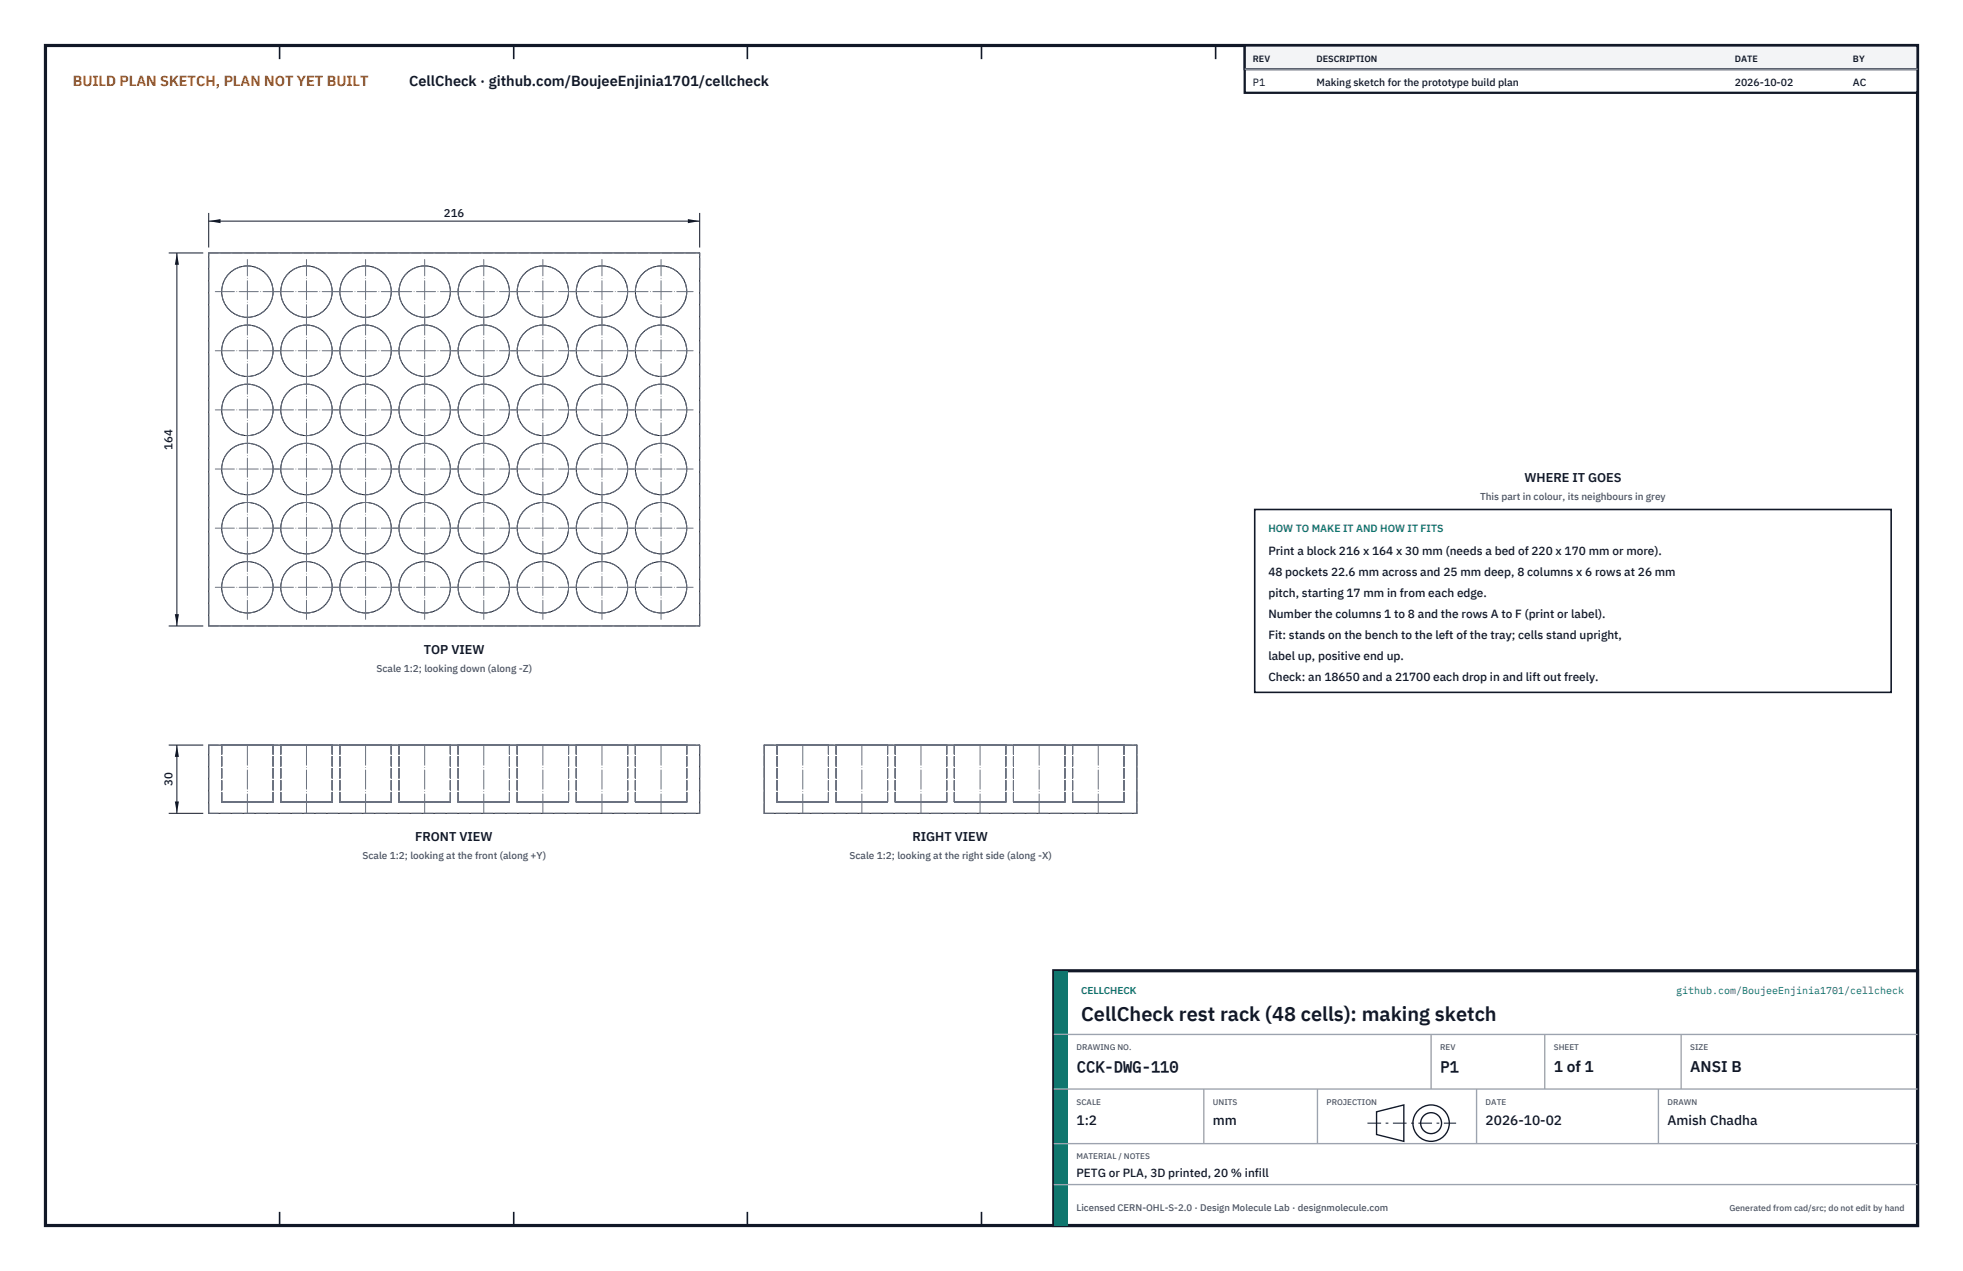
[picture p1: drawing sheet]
<svg xmlns="http://www.w3.org/2000/svg" width="432mm" height="279mm" viewBox="0 0 432 279" stroke-linecap="round" stroke-linejoin="round" font-family="sans-serif">
<path d="M10 10h411.8v259.4h-411.8z" fill="none" stroke="#111827" stroke-width=".7" stroke-linecap="butt"/>
<g fill="none" stroke="#111827" stroke-width=".35">
<path d="M61.5 10v3M113 10v3M164.4 10v3M215.9 10v3M267.4 10v3M318.9 10v3M370.3 10v3M61.5 266.4v3M113 266.4v3M164.4 266.4v3M215.9 266.4v3M267.4 266.4v3"/>
<path d="M318.9 266.4v3M370.3 266.4v3"/>
</g>
<g fill="none" stroke="#111727" stroke-width=".22">
<path d="M45.9 55.6h108v82h-108zM45.9 163.8h108v15h-108zM168.1 163.8h82v15h-82z"/>
<circle cx="54.4" cy="64.1" r="5.7"/>
<circle cx="54.4" cy="77.1" r="5.7"/>
<circle cx="67.4" cy="64.1" r="5.7"/>
<circle cx="67.4" cy="77.1" r="5.7"/>
<circle cx="80.4" cy="64.1" r="5.7"/>
<circle cx="80.4" cy="77.1" r="5.7"/>
<circle cx="93.4" cy="64.1" r="5.7"/>
<circle cx="93.4" cy="77.1" r="5.7"/>
<circle cx="106.4" cy="64.1" r="5.6"/>
<circle cx="106.4" cy="77.1" r="5.6"/>
<circle cx="119.4" cy="64.1" r="5.6"/>
<circle cx="119.4" cy="77.1" r="5.6"/>
<circle cx="132.4" cy="64.1" r="5.6"/>
<circle cx="132.4" cy="77.1" r="5.6"/>
<circle cx="145.4" cy="64.1" r="5.7"/>
<circle cx="145.4" cy="77.1" r="5.7"/>
<circle cx="54.4" cy="90.1" r="5.7"/>
<circle cx="67.4" cy="90.1" r="5.7"/>
<circle cx="80.4" cy="90.1" r="5.7"/>
<circle cx="93.4" cy="90.1" r="5.7"/>
<circle cx="106.4" cy="90.1" r="5.7"/>
<circle cx="119.4" cy="90.1" r="5.6"/>
<circle cx="132.4" cy="90.1" r="5.6"/>
<circle cx="145.4" cy="90.1" r="5.7"/>
<circle cx="54.4" cy="116.1" r="5.7"/>
<circle cx="54.4" cy="103.1" r="5.7"/>
<circle cx="67.4" cy="116.1" r="5.7"/>
<circle cx="67.4" cy="103.1" r="5.7"/>
<circle cx="80.4" cy="116.1" r="5.7"/>
<circle cx="80.4" cy="103.1" r="5.7"/>
<circle cx="93.4" cy="116.1" r="5.7"/>
<circle cx="93.4" cy="103.1" r="5.7"/>
<circle cx="106.4" cy="116.1" r="5.7"/>
<circle cx="106.4" cy="103.1" r="5.6"/>
<circle cx="119.4" cy="116.1" r="5.7"/>
<circle cx="119.4" cy="103.1" r="5.6"/>
<circle cx="132.4" cy="116.1" r="5.6"/>
<circle cx="132.4" cy="103.1" r="5.6"/>
<circle cx="145.4" cy="116.1" r="5.7"/>
<circle cx="145.4" cy="103.1" r="5.7"/>
<circle cx="54.4" cy="129.1" r="5.7"/>
<circle cx="67.4" cy="129.1" r="5.7"/>
<circle cx="80.4" cy="129.1" r="5.7"/>
<circle cx="93.4" cy="129.1" r="5.7"/>
<circle cx="106.4" cy="129.1" r="5.7"/>
<circle cx="119.4" cy="129.1" r="5.7"/>
<circle cx="132.4" cy="129.1" r="5.7"/>
<circle cx="145.4" cy="129.1" r="5.7"/>
</g>
<g fill="none" stroke="#6a7180" stroke-width=".22" stroke-dasharray="2.1 .5">
<path d="M45.9 55.6h108M45.9 137.6v-82M45.9 137.6h108M153.9 137.6v-82M45.9 178.8v-15M45.9 163.8h108M45.9 178.8h108M48.8 163.8h11.3M48.8 176.3h11.3M48.8 176.3v-12.5M60.1 163.8h-11.3M60.1 176.3v-12.5"/>
<path d="M60.1 176.3h-11.3M61.8 163.8h11.3M61.8 176.3h11.3M61.8 176.3v-12.5M73.1 163.8h-11.3M73.1 176.3v-12.5M73.1 176.3h-11.3M74.8 163.8h11.3M74.8 176.3h11.3M74.8 176.3v-12.5M86.1 163.8h-11.3M86.1 176.3v-12.5"/>
<path d="M86.1 176.3h-11.3M87.8 163.8h11.3M87.8 176.3h11.3M87.8 176.3v-12.5M99.1 163.8h-11.3M99.1 176.3v-12.5M99.1 176.3h-11.3M100.8 163.8h11.3M100.8 176.3h11.3M100.8 176.3v-12.5M112.1 163.8h-11.3M112.1 176.3v-12.5"/>
<path d="M112.1 176.3h-11.3M113.8 163.8h11.3M113.8 176.3h11.3M113.8 176.3v-12.5M125.1 163.8h-11.3M125.1 176.3v-12.5M125.1 176.3h-11.3M126.8 163.8h11.3M126.8 176.3h11.3M126.8 176.3v-12.5M138.1 163.8h-11.3M138.1 176.3v-12.5"/>
<path d="M138.1 176.3h-11.3M139.8 163.8h11.3M139.8 176.3h11.3M139.8 176.3v-12.5M151.1 163.8h-11.3M151.1 176.3v-12.5M151.1 176.3h-11.3M153.9 178.8v-15M168.1 178.8v-15M168.1 163.8h82M168.1 178.8h82M170.9 163.8h5.7"/>
<path d="M170.9 176.3h5.7M170.9 176.3v-12.5M176.6 163.8h5.6M176.6 176.3h5.6M182.2 163.8h-11.3M182.2 176.3h-11.3M182.2 176.3v-12.5M183.9 163.8h5.7M183.9 176.3h5.7M183.9 176.3v-12.5M189.6 163.8h5.6M189.6 176.3h5.6"/>
<path d="M195.2 163.8h-11.3M195.2 176.3h-11.3M195.2 176.3v-12.5M196.9 163.8h5.7M196.9 176.3h5.7M196.9 176.3v-12.5M202.6 163.8h5.6M202.6 176.3h5.6M208.2 163.8h-11.3M208.2 176.3h-11.3M208.2 176.3v-12.5M209.9 163.8h5.7"/>
<path d="M209.9 176.3h5.7M209.9 176.3v-12.5M215.6 163.8h5.6M215.6 176.3h5.6M221.2 163.8h-11.3M221.2 176.3h-11.3M221.2 176.3v-12.5M222.9 163.8h5.7M222.9 176.3h5.7M222.9 176.3v-12.5M228.6 163.8h5.6M228.6 176.3h5.6"/>
<path d="M234.2 163.8h-11.3M234.2 176.3h-11.3M234.2 176.3v-12.5M235.9 163.8h5.7M235.9 176.3h5.7M235.9 176.3v-12.5M241.6 163.8h5.6M241.6 176.3h5.6M247.2 163.8h-11.3M247.2 176.3h-11.3M247.2 176.3v-12.5M250.1 178.8v-15"/>
<circle cx="54.4" cy="64.1" r="5.7"/>
<circle cx="54.4" cy="77.1" r="5.7"/>
<circle cx="67.4" cy="64.1" r="5.7"/>
<circle cx="67.4" cy="77.1" r="5.7"/>
<circle cx="80.4" cy="64.1" r="5.7"/>
<circle cx="80.4" cy="77.1" r="5.7"/>
<circle cx="93.4" cy="64.1" r="5.7"/>
<circle cx="93.4" cy="77.1" r="5.7"/>
<circle cx="106.4" cy="64.1" r="5.6"/>
<circle cx="106.4" cy="77.1" r="5.6"/>
<circle cx="119.4" cy="64.1" r="5.6"/>
<circle cx="119.4" cy="77.1" r="5.6"/>
<circle cx="132.4" cy="64.1" r="5.6"/>
<circle cx="132.4" cy="77.1" r="5.6"/>
<circle cx="145.4" cy="64.1" r="5.7"/>
<circle cx="145.4" cy="77.1" r="5.7"/>
<circle cx="54.4" cy="90.1" r="5.7"/>
<circle cx="67.4" cy="90.1" r="5.7"/>
<circle cx="80.4" cy="90.1" r="5.7"/>
<circle cx="93.4" cy="90.1" r="5.7"/>
<circle cx="106.4" cy="90.1" r="5.7"/>
<circle cx="119.4" cy="90.1" r="5.6"/>
<circle cx="132.4" cy="90.1" r="5.6"/>
<circle cx="145.4" cy="90.1" r="5.7"/>
<circle cx="54.4" cy="116.1" r="5.7"/>
<circle cx="54.4" cy="103.1" r="5.7"/>
<circle cx="67.4" cy="116.1" r="5.7"/>
<circle cx="67.4" cy="103.1" r="5.7"/>
<circle cx="80.4" cy="116.1" r="5.7"/>
<circle cx="80.4" cy="103.1" r="5.7"/>
<circle cx="93.4" cy="116.1" r="5.7"/>
<circle cx="93.4" cy="103.1" r="5.7"/>
<circle cx="106.4" cy="116.1" r="5.7"/>
<circle cx="106.4" cy="103.1" r="5.6"/>
<circle cx="119.4" cy="116.1" r="5.7"/>
<circle cx="119.4" cy="103.1" r="5.6"/>
<circle cx="132.4" cy="116.1" r="5.6"/>
<circle cx="132.4" cy="103.1" r="5.6"/>
<circle cx="145.4" cy="116.1" r="5.7"/>
<circle cx="145.4" cy="103.1" r="5.7"/>
<circle cx="54.4" cy="129.1" r="5.7"/>
<circle cx="67.4" cy="129.1" r="5.7"/>
<circle cx="80.4" cy="129.1" r="5.7"/>
<circle cx="93.4" cy="129.1" r="5.7"/>
<circle cx="106.4" cy="129.1" r="5.7"/>
<circle cx="119.4" cy="129.1" r="5.7"/>
<circle cx="132.4" cy="129.1" r="5.7"/>
<circle cx="145.4" cy="129.1" r="5.7"/>
</g>
<g fill="none" stroke="#6a7180" stroke-width=".22" stroke-dasharray="4.2 .5 0 .5">
<path d="M47.4 77.1h14.1M47.4 64.1h14.1M54.4 71.2v-14.2M60.4 77.1h14.1M60.4 64.1h14.1M67.4 71.2v-14.2M73.4 77.1h14.1M73.4 64.1h14.1M80.4 71.2v-14.2M86.4 77.1h14.1M86.4 64.1h14.1M93.4 71.2v-14.2"/>
<path d="M99.4 77.1h14.1M99.4 64.1h14.1M106.4 71.2v-14.2M112.4 77.1h14.1M112.4 64.1h14.1M119.4 71.2v-14.2M125.4 77.1h14.1M125.4 64.1h14.1M132.4 71.2v-14.2M138.4 77.1h14.1M138.4 64.1h14.1M145.4 71.2v-14.2"/>
<path d="M47.4 90.1h14.1M54.4 97.2v-14.2M54.4 84.2v-14.2M60.4 90.1h14.1M67.4 97.2v-14.2M67.4 84.2v-14.2M73.4 90.1h14.1M80.4 97.2v-14.2M80.4 84.2v-14.2M86.4 90.1h14.1M93.4 97.2v-14.2M93.4 84.2v-14.2"/>
<path d="M99.4 90.1h14.1M106.4 97.2v-14.2M106.4 84.2v-14.2M112.4 90.1h14.1M119.4 97.2v-14.2M119.4 84.2v-14.2M125.4 90.1h14.1M132.4 97.2v-14.2M132.4 84.2v-14.2M138.4 90.1h14.1M145.4 97.2v-14.2M145.4 84.2v-14.2"/>
<path d="M47.4 116.1h14.1M47.4 103.1h14.1M54.4 110.2v-14.2M60.4 116.1h14.1M60.4 103.1h14.1M67.4 110.2v-14.2M73.4 116.1h14.1M73.4 103.1h14.1M80.4 110.2v-14.2M86.4 116.1h14.1M86.4 103.1h14.1M93.4 110.2v-14.2"/>
<path d="M99.4 116.1h14.1M99.4 103.1h14.1M106.4 110.2v-14.2M112.4 116.1h14.1M112.4 103.1h14.1M119.4 110.2v-14.2M125.4 116.1h14.1M125.4 103.1h14.1M132.4 110.2v-14.2M138.4 116.1h14.1M138.4 103.1h14.1M145.4 110.2v-14.2"/>
<path d="M47.4 129.1h14.1M54.4 136.2v-14.2M54.4 123.2v-14.2M60.4 129.1h14.1M67.4 136.2v-14.2M67.4 123.2v-14.2M73.4 129.1h14.1M80.4 136.2v-14.2M80.4 123.2v-14.2M86.4 129.1h14.1M93.4 136.2v-14.2M93.4 123.2v-14.2"/>
<path d="M99.4 129.1h14.1M106.4 136.2v-14.2M106.4 123.2v-14.2M112.4 129.1h14.1M119.4 136.2v-14.2M119.4 123.2v-14.2M125.4 129.1h14.1M132.4 136.2v-14.2M132.4 123.2v-14.2M138.4 129.1h14.1M145.4 136.2v-14.2M145.4 123.2v-14.2"/>
<path d="M54.4 178.7v-14.9M67.4 178.7v-14.9M80.4 178.7v-14.9M93.4 178.7v-14.9M106.4 178.7v-14.9M119.4 178.7v-14.9M132.4 178.7v-14.9M145.4 178.7v-14.9M176.6 178.7v-14.9M189.6 178.7v-14.9M202.6 178.7v-14.9M215.6 178.7v-14.9"/>
<path d="M228.6 178.7v-14.9M241.6 178.7v-14.9"/>
</g>
<path d="M45.9 46.8v7.6M45.9 48.6h108M153.9 46.8v7.6" fill="none" stroke="#111827" stroke-width=".22"/>
<path d="M45.9 48.6l2.6-.4v.9zM151.3 48.2v.9l2.6-.5z" fill="#111827"/>
<path d="M37.1 55.6h7.6M38.9 55.6v82M37.1 137.6h7.6" fill="none" stroke="#111827" stroke-width=".22"/>
<path d="M38.9 55.6l-.4 2.6h.9zM38.5 135h.9l-.5 2.6z" fill="#111827"/>
<path d="M37.1 163.8h7.6M37.1 178.8h7.6M38.9 163.8v15" fill="none" stroke="#111827" stroke-width=".22"/>
<path d="M38.9 163.8l-.4 2.6h.9zM38.5 176.2h.9l-.5 2.6z" fill="#111827"/>
<path d="M276 112h140v40.2h-140z" fill="#fff" stroke="#111827" stroke-width=".35"/>
<path d="M273.8 10h148v10.4h-148z" fill="#fff" stroke="#111827" stroke-width=".5"/>
<path d="M273.8 10h148v5.2h-148z" fill="#f3f4f6" stroke="#111827" stroke-width=".5"/>
<path d="M273.8 15.2h148" fill="none" stroke="#9ca3af" stroke-width=".3"/>
<path d="M231.8 213.4h190v56h-190z" fill="#fff" stroke="#111827" stroke-width=".7" stroke-linecap="butt"/>
<path d="M231.8 213.4h3v56h-3z" fill="#0f766e"/>
<path d="M231.8 227.4h190M231.8 239.4h190M264.8 239.4v12M289.8 239.4v12M314.8 227.4v12M324.8 239.4v12M339.8 227.4v12M364.8 239.4v12M369.8 227.4v12M231.8 251.4h190M231.8 260.4h190" fill="none" stroke="#9ca3af" stroke-width=".3"/>
<g fill="none" stroke="#111827" stroke-width=".3">
<path d="M302.8 244.4l6-1.5v8l-6-1.5z"/>
<circle cx="314.8" cy="246.9" r="4"/>
<circle cx="314.8" cy="246.9" r="2.3"/>
</g>
<path d="M300.8 246.9h19.5" fill="none" stroke="#111827" stroke-width=".22" stroke-dasharray="3 1 .6 1" stroke-linecap="butt"/>
<text font-size="4.4" fill="#111827" x="237.8" y="224.4">CellCheck rest rack (48 cells): making sketch</text>
<g font-size="3.4" fill="#111827">
<text x="236.8" y="235.6">CCK-DWG-110</text>
<text x="316.8" y="235.6">P1</text>
<text x="341.8" y="235.6">1 of 1</text>
<text x="371.8" y="235.6">ANSI B</text>
</g>
<text font-size="3.2" fill="#b45309" x="16" y="19">BUILD PLAN SKETCH, PLAN NOT YET BUILT</text>
<text font-size="3.2" fill="#111827" x="90" y="19">CellCheck · github.com/BoujeeEnjinia1701/cellcheck</text>
<g font-size="3" fill="#111827">
<text x="236.8" y="247.2">1:2</text>
<text x="266.8" y="247.2">mm</text>
<text x="326.8" y="247.2">2026-10-02</text>
<text x="366.8" y="247.2">Amish Chadha</text>
</g>
<g font-size="2.8" fill="#111827">
<text x="335.3" y="106">WHERE IT GOES</text>
<text x="93.2" y="143.7">TOP VIEW</text>
<text x="91.3" y="184.9">FRONT VIEW</text>
<text x="200.7" y="184.9">RIGHT VIEW</text>
</g>
<g font-size="2.6" fill="#111827">
<text x="279" y="122">Print a block 216 x 164 x 30 mm (needs a bed of 220 x 170 mm or more).</text>
<text x="279" y="126.6">48 pockets 22.6 mm across and 25 mm deep, 8 columns x 6 rows at 26 mm</text>
<text x="279" y="131.2">pitch, starting 17 mm in from each edge.</text>
<text x="279" y="135.8">Number the columns 1 to 8 and the rows A to F (print or label).</text>
<text x="279" y="140.4">Fit: stands on the bench to the left of the tray; cells stand upright,</text>
<text x="279" y="145">label up, positive end up.</text>
<text x="279" y="149.6">Check: an 18650 and a 21700 each drop in and lift out freely.</text>
<text x="236.8" y="258.8">PETG or PLA, 3D printed, 20 % infill</text>
</g>
<g font-size="2.5" fill="#111827">
<text x="97.7" y="47.6">216</text>
<text x="37.9" y="98.9" transform="rotate(-90 37.9 98.9)">164</text>
<text x="37.9" y="172.8" transform="rotate(-90 37.9 172.8)">30</text>
</g>
<g font-size="2.3" fill="#111827">
<text x="275.6" y="18.8">P1</text>
<text x="289.6" y="18.8">Making sketch for the prototype build plan</text>
<text x="381.6" y="18.8">2026-10-02</text>
<text x="407.6" y="18.8">AC</text>
</g>
<text font-size="2.3" fill="#0f766e" x="279" y="117">HOW TO MAKE IT AND HOW IT FITS</text>
<g font-size="2.2" fill="#4b5563">
<text x="325.6" y="110">This part in colour, its neighbours in grey</text>
<text x="82.8" y="147.7">Scale 1:2; looking down (along -Z)</text>
<text x="79.7" y="188.9">Scale 1:2; looking at the front (along +Y)</text>
<text x="186.9" y="188.9">Scale 1:2; looking at the right side (along -X)</text>
</g>
<g font-size="2.2" fill="#0f766e">
<text x="237.8" y="218.4">CELLCHECK</text>
<text x="368.7" y="218.4">github.com/BoujeeEnjinia1701/cellcheck</text>
</g>
<text font-size="2.1" fill="#4b5563" x="236.8" y="266.2">Licensed CERN-OHL-S-2.0 · Design Molecule Lab · designmolecule.com</text>
<g font-size="2" fill="#111827">
<text x="275.6" y="13.6">REV</text>
<text x="289.6" y="13.6">DESCRIPTION</text>
<text x="381.6" y="13.6">DATE</text>
<text x="407.6" y="13.6">BY</text>
</g>
<text font-size="1.9" fill="#4b5563" x="380.4" y="266.2">Generated from cad/src; do not edit by hand</text>
<g font-size="1.8" fill="#4b5563">
<text x="236.8" y="230.8">DRAWING NO.</text>
<text x="316.8" y="230.8">REV</text>
<text x="341.8" y="230.8">SHEET</text>
<text x="371.8" y="230.8">SIZE</text>
<text x="236.8" y="242.8">SCALE</text>
<text x="266.8" y="242.8">UNITS</text>
<text x="291.8" y="242.8">PROJECTION</text>
<text x="326.8" y="242.8">DATE</text>
<text x="366.8" y="242.8">DRAWN</text>
<text x="236.8" y="254.8">MATERIAL / NOTES</text>
</g>
</svg>
